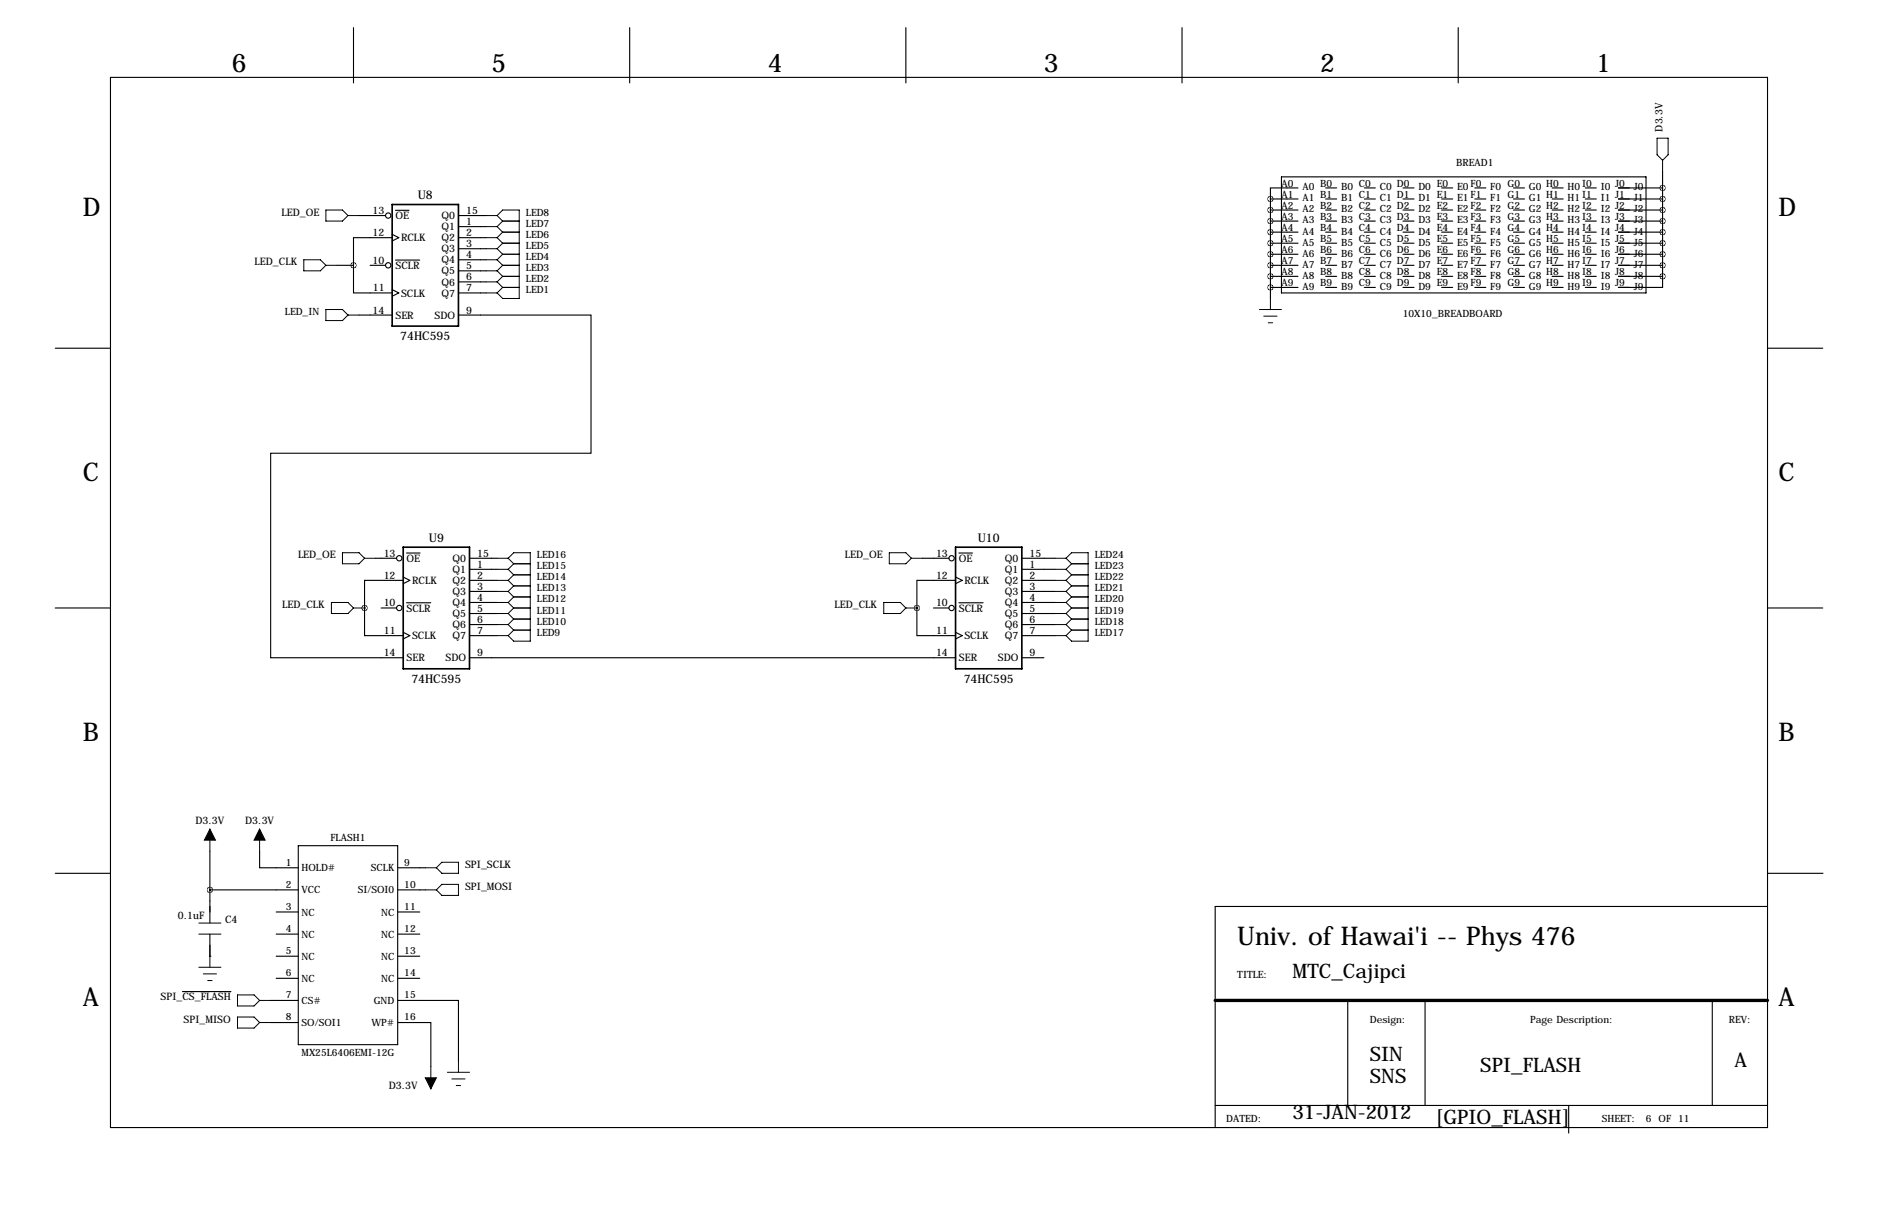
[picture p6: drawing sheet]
<svg xmlns="http://www.w3.org/2000/svg" width="432mm" height="279mm" viewBox="0 0 432 279" stroke-linecap="round" stroke-linejoin="round" font-family="sans-serif">
<g fill="none" stroke="#000" stroke-width=".25">
<path d="M25.4 17.8h381v241.3h-381zM81.3 6.4v12.7M144.8 6.4v12.7M208.3 6.4v12.7M271.8 6.4v12.7M335.3 6.4v12.7M382.3 39.4v24.1M82.5 49.5h6.1M90.2 54.6h-8.9v6.4M90.2 53.8l1.5 .8-1.5 .8M90.9 48.3h3.2M90.9 59.8h5.6"/>
<path d="M105.4 49.5h6.4M105.4 54.6h6.4M105.4 52.1h6.4M105.4 57.2h6.4M105.4 59.7h6.4M292.1 45.7h6.3M292.1 48.3h6.3M292.1 50.8h6.3M292.1 53.3h6.3M292.1 55.9h6.3M292.1 58.4h6.3M292.1 45.7v22.9"/>
<path d="M294.6 40.6h83.9v26.7h-83.9zM298.4 43.2h-6.3v2.5M304.8 43.2h2.5M304.8 45.7h2.5M304.8 48.3h2.5M304.8 50.8h2.5M304.8 53.3h2.5M304.8 55.9h2.5M304.8 58.4h2.5M313.7 43.2h2.5M313.7 45.7h2.5M313.7 48.3h2.5"/>
<path d="M313.7 50.8h2.5M313.7 53.3h2.5M313.7 55.9h2.5M313.7 58.4h2.5M322.6 43.2h2.5M322.6 45.7h2.5M322.6 48.3h2.5M322.6 50.8h2.5M322.6 53.3h2.5M322.6 55.9h2.5M322.6 58.4h2.5M331.5 43.2h2.5"/>
<path d="M331.5 45.7h2.5M331.5 48.3h2.5M331.5 50.8h2.5M331.5 53.3h2.5M331.5 55.9h2.5M331.5 58.4h2.5M339.1 43.2h2.5M339.1 45.7h2.5M339.1 48.3h2.5M339.1 50.8h2.5M339.1 53.3h2.5M339.1 55.9h2.5"/>
<path d="M339.1 58.4h2.5M348 43.2h2.5M348 45.7h2.5M348 48.3h2.5M348 50.8h2.5M348 53.3h2.5M348 55.9h2.5M348 58.4h2.5M356.9 43.2h2.5M356.9 45.7h2.5M356.9 48.3h2.5M356.9 50.8h2.5"/>
<path d="M356.9 53.3h2.5M356.9 55.9h2.5M356.9 58.4h2.5M364.5 43.2h2.5M364.5 45.7h2.5M364.5 48.3h2.5M364.5 50.8h2.5M364.5 53.3h2.5M364.5 55.9h2.5M364.5 58.4h2.5M372.1 43.2h10.2M372.1 45.7h10.2"/>
<path d="M372.1 48.3h10.2M372.1 50.8h10.2M372.1 53.3h10.2M372.1 55.9h10.2M372.1 58.4h10.2M77.5 61h3.8M81.3 61v6.3h8.9M82.5 72.4h7.7M85.1 61h3.5M90.2 66.5l1.5 .8-1.5 .8M105.4 72.4h30.5v31.7h-73.7v47h30.5M105.4 67.3h6.4"/>
<path d="M105.4 62.2h6.4M105.4 64.8h6.4M292.1 61h6.3M292.1 63.5h6.3M292.1 66h6.3M304.8 61h2.5M304.8 63.5h2.5M304.8 66h2.5M313.7 61h2.5M313.7 63.5h2.5M313.7 66h2.5M322.6 61h2.5"/>
<path d="M322.6 63.5h2.5M322.6 66h2.5M331.5 61h2.5M331.5 63.5h2.5M331.5 66h2.5M339.1 61h2.5M339.1 63.5h2.5M339.1 66h2.5M348 61h2.5M348 63.5h2.5M348 66h2.5M356.9 61h2.5"/>
<path d="M356.9 63.5h2.5M356.9 66h2.5M364.5 61h2.5M364.5 63.5h2.5M364.5 66h2.5M372.1 61h10.2M372.1 63.5h10.2M382.3 63.5v2.5h-10.2h2.5M12.7 80h12.7M406.4 80h12.7M12.7 139.7h12.7M83.8 139.7v6.3h8.9"/>
<path d="M83.8 139.7h.1M86.4 128.3h4.8M87.6 139.7h3.6M92.7 133.3h-8.9v6.4M92.7 132.6l1.5 .7-1.5 .8M93.5 127.1h3.1M93.5 138.5h5.5M107.9 128.3h6.4M107.9 133.3h6.4M107.9 130.8h6.4M107.9 135.9h6.4M107.9 138.4h6.4"/>
<path d="M210.8 139.7v6.3h8.9M210.8 139.7h.1M212.1 128.3h6.1M214.6 139.7h3.6M219.7 133.3h-8.9v6.4M219.7 132.6l1.5 .7-1.5 .8M220.5 127.1h3.1M220.5 138.5h5.5M234.9 128.3h7.7M234.9 133.3h7.7M234.9 130.8h7.7M234.9 135.9h7.7"/>
<path d="M234.9 138.4h7.7M406.4 139.7h12.7M92.7 145.3l1.5 .7-1.5 .8M107.9 146h6.4M107.9 151.1h111.8M107.9 141h6.4M107.9 143.5h6.4M219.7 145.3l1.5 .7-1.5 .8M234.9 146h7.7M234.9 151.1h5.1M234.9 141h7.7M234.9 143.5h7.7"/>
<path d="M48.3 195.6v16.5M59.7 195.6v3.8h8.9M68.6 194.3h22.8v45.7h-22.8zM91.4 199.4h6.4M12.7 200.7h12.7M48.3 219.7h.1M48.3 204.5h20.3M48.3 214.6v5.1M63.5 209.5h5.1M63.5 214.6h5.1M63.5 219.7h5.1M91.4 204.5h6.4"/>
<path d="M91.4 209.5h5.1M91.4 214.6h5.1M91.4 219.7h5.1M406.4 208.3h-127v50.8M406.5 200.7h12.7M41.9 227.8h11.2M62.2 229.9h6.4M62.2 234.9h6.4M63.5 224.8h5.1M91.4 229.9h14v13.9M91.4 234.9h7.7v10.2M91.4 224.8h5.1"/>
<path d="M309.9 229.9v24.1M327.7 229.9v24.1M393.7 229.9v24.1M279.4 254h127M360.7 254v6.3"/>
<circle cx="89.3" cy="49.5" r=".61"/>
<circle cx="89.3" cy="61" r=".61"/>
<circle cx="91.8" cy="139.7" r=".61"/>
<circle cx="91.8" cy="128.3" r=".61"/>
<circle cx="218.8" cy="139.7" r=".61"/>
<circle cx="218.8" cy="128.3" r=".61"/>
</g>
<path d="M279.4 229.9h127" fill="none" stroke="#000" stroke-width=".76"/>
<g fill="none" stroke="#000" stroke-width=".23">
<path d="M381 31.8h2.5v3.8l-1.2 1.2-1.3-1.2zM382.3 36.8v2.6M69.8 59.7h3.9l1.2 1.3-1.2 1.2h-3.9zM74.9 48.3h3.8l1.3 1.2-1.3 1.3h-3.8zM80 49.5h2.5M111.8 49.5h2.5M111.8 59.7h2.5M111.8 52.1h2.5M111.8 54.6h2.5M111.8 57.2h2.5M114.3 49.5l1.3-1.2h3.8v20.3h-3.8l-1.3-1.3M114.3 49.5l1.3 1.3"/>
<path d="M114.3 52.1l1.3 1.2M114.3 54.6l1.3 1.3M114.3 57.2l1.3 1.2M114.3 59.7l1.3 1.3M115.6 50.8h3.8M115.6 53.3h3.8M115.6 50.8l-1.3 1.3M115.6 55.9h3.8M115.6 53.3l-1.3 1.3M115.6 58.4h3.8M115.6 55.9l-1.3 1.3M115.6 58.4l-1.3 1.3"/>
<path d="M74.9 71.1h3.8l1.3 1.3-1.3 1.3h-3.8zM74.9 61h2.6M80 72.4h2.5M111.8 62.2h2.5M111.8 64.8h2.5M111.8 67.3h2.5M114.3 62.2l1.3 1.3M114.3 64.8l1.3 1.2M115.6 61h3.8M115.6 63.5h3.8M115.6 61l-1.3 1.2M115.6 66h3.8"/>
<path d="M115.6 63.5l-1.3 1.3M115.6 66l-1.3 1.3M289.6 71.1h5M290.6 72.6h3M291.6 74.2h1M292.1 68.6v2.5M76.2 138.4h3.8l1.3 1.3-1.3 1.3h-3.8zM78.7 127h3.8l1.3 1.3-1.3 1.2h-3.8zM81.3 139.7h2.5M83.8 128.3h2.6M114.3 128.3h2.5M114.3 138.4h2.5"/>
<path d="M114.3 130.8h2.5M114.3 133.3h2.5M114.3 135.9h2.5M116.8 128.3l1.3-1.3h3.8v20.3h-3.8l-1.3-1.3M116.8 128.3l1.3 1.2M116.8 130.8l1.3 1.3M116.8 133.3l1.3 1.3M116.8 135.9l1.3 1.3M116.8 138.4l1.3 1.3M118.1 129.5h3.8M118.1 139.7h3.8M118.1 132.1h3.8"/>
<path d="M118.1 129.5l-1.3 1.3M118.1 134.6h3.8M118.1 132.1l-1.3 1.2M118.1 137.2h3.8M118.1 134.6l-1.3 1.3M118.1 137.2l-1.3 1.2M118.1 139.7l-1.3 1.3M203.2 138.4h3.8l1.3 1.3-1.3 1.3h-3.8zM204.5 127h3.8l1.2 1.3-1.2 1.2h-3.8zM208.3 139.7h2.5M209.5 128.3h2.6M242.6 128.3h2.5"/>
<path d="M242.6 138.4h2.5M242.6 130.8h2.5M242.6 133.3h2.5M242.6 135.9h2.5M245.1 128.3l1.3-1.3h3.8v20.3h-3.8l-1.3-1.3M245.1 128.3l1.3 1.2M245.1 130.8l1.3 1.3M245.1 133.3l1.3 1.3M245.1 135.9l1.3 1.3M245.1 138.4l1.3 1.3M246.4 129.5h3.8M246.4 139.7h3.8"/>
<path d="M246.4 132.1h3.8M246.4 134.6h3.8M246.4 137.2h3.8M246.4 129.5l-1.3 1.3M246.4 132.1l-1.3 1.2M246.4 134.6l-1.3 1.3M246.4 137.2l-1.3 1.2M246.4 139.7l-1.3 1.3M114.3 141h2.5M114.3 143.5h2.5M114.3 146h2.5M116.8 141l1.3 1.2"/>
<path d="M116.8 143.5l1.3 1.3M118.1 142.2h3.8M118.1 144.8h3.8M118.1 142.2l-1.3 1.3M118.1 144.8l-1.3 1.2M242.6 141h2.5M242.6 143.5h2.5M242.6 146h2.5M245.1 141l1.3 1.2M245.1 143.5l1.3 1.3M246.4 142.2h3.8M246.4 144.8h3.8"/>
<path d="M246.4 142.2l-1.3 1.3M246.4 144.8l-1.3 1.2M48.3 190.5v5.1M59.7 190.5v5.1M97.8 199.4h2.5M100.3 199.4l1.3-1.3h3.8v2.6h-3.8zM45.7 212.1h5.1M45.7 214.6h5.1M48.3 219.7v2.5M97.8 204.5h2.5M101.6 203.2h3.8v2.5h-3.8l-1.3-1.2zM45.7 222.2h5.1"/>
<path d="M46.7 223.8h3.1M47.8 225.3h1M54.6 228.6h3.8l1.3 1.3-1.3 1.2h-3.8zM54.6 233.7h3.8l1.3 1.2-1.3 1.3h-3.8zM59.7 229.9h2.5M59.7 234.9h2.5M99.1 245.1v5.1M102.9 246.4h5M103.9 247.9h3M104.9 249.4h1M105.4 243.8v2.6"/>
</g>
<path d="M90.2 47h15.2v27.9h-15.2zM92.7 125.7h15.2v28h-15.2zM219.7 125.7h15.2v28h-15.2z" fill="none" stroke="#000" stroke-width=".38"/>
<path d="M48.3 190.5l1.2 2.5h-2.5zM59.7 190.5l1.3 2.5h-2.6zM97.8 247.6h2.5l-1.2 2.6z" fill="#000" stroke="#000" stroke-width=".23"/>
<path d="M48.2 204.5a.05 .05 0 0 0 .1 0 .05 .05 0 0 0-.1 0zM382.2 43.2a.05 .05 0 0 0 .1 0 .05 .05 0 0 0-.1 0zM382.2 45.7a.05 .05 0 0 0 .1 0 .05 .05 0 0 0-.1 0zM382.2 48.3a.05 .05 0 0 0 .1 0 .05 .05 0 0 0-.1 0zM382.2 50.8a.05 .05 0 0 0 .1 0 .05 .05 0 0 0-.1 0zM382.2 53.3a.05 .05 0 0 0 .1 0 .05 .05 0 0 0-.1 0zM382.2 55.9a.05 .05 0 0 0 .1 0 .05 .05 0 0 0-.1 0zM382.2 58.4a.05 .05 0 0 0 .1 0 .05 .05 0 0 0-.1 0zM382.2 61a.05 .05 0 0 0 .1 0 .05 .05 0 0 0-.1 0zM382.2 63.5a.05 .05 0 0 0 .1 0 .05 .05 0 0 0-.1 0zM81.2 61a.05 .05 0 0 0 .1 0 .05 .05 0 0 0-.1 0zM83.8 139.7a.05 .05 0 0 0 .1 0 .05 .05 0 0 0-.1 0zM210.8 139.7a.05 .05 0 0 0 .1 0 .05 .05 0 0 0-.1 0z" fill="#000" stroke="#000" stroke-width="1.3"/>
<g font-size="5.9">
<text x="53.3" y="16.5">6</text>
<text x="113" y="16.5">5</text>
<text x="176.5" y="16.5">4</text>
<text x="240" y="16.5">3</text>
<text x="303.5" y="16.5">2</text>
<text x="367" y="16.5">1</text>
<text x="19" y="49.5">D</text>
<text x="408.9" y="49.5">D</text>
<text x="19" y="110.5">C</text>
<text x="408.9" y="110.5">C</text>
<text x="19" y="170.2">B</text>
<text x="408.9" y="170.2">B</text>
<text x="284.5" y="217.2">Univ. of Hawai'i -- Phys 476</text>
<text x="19" y="231.1">A</text>
<text x="408.9" y="231.1">A</text>
</g>
<g font-size="4.6">
<text x="297.2" y="224.8">MTC_Cajipci</text>
<text x="315" y="243.8">SIN</text>
<text x="398.8" y="245.1">A</text>
<text x="315" y="248.9">SNS</text>
<text x="340.4" y="246.4">SPI_FLASH</text>
<text x="297.2" y="257.2">31-JAN-2012</text>
<text x="330" y="258.2">[GPIO_FLASH]</text>
</g>
<g font-size="2.7">
<text x="96.1" y="45.7">U8</text>
<text x="92" y="78.1">74HC595</text>
<text x="98.6" y="124.5">U9</text>
<text x="224.8" y="124.5">U10</text>
<text x="94.6" y="156.9">74HC595</text>
<text x="221.6" y="156.9">74HC595</text>
</g>
<g font-size="2.4">
<text x="382.3" y="30.2" transform="rotate(-90 382.3 30.2)">D3.3V</text>
<text x="64.7" y="49.5">LED_OE</text>
<text x="85.7" y="49.2">13</text>
<text x="90.9" y="50.4">OE</text>
<text x="101.5" y="50.4">Q0</text>
<text x="101.5" y="52.9">Q1</text>
<text x="107.2" y="49.2">15</text>
<text x="107.2" y="51.7">1</text>
<text x="85.7" y="54.3">12</text>
<text x="92.2" y="55.4">RCLK</text>
<text x="101.5" y="55.4">Q2</text>
<text x="101.5" y="58">Q3</text>
<text x="107.2" y="54.3">2</text>
<text x="107.2" y="56.8">3</text>
<text x="107.2" y="59.3">4</text>
<text x="58.5" y="61">LED_CLK</text>
<text x="85.7" y="60.6">10</text>
<text x="90.9" y="61.8">SCLR</text>
<text x="101.5" y="60.5">Q4</text>
<text x="101.5" y="63.1">Q5</text>
<text x="101.5" y="65.6">Q6</text>
<text x="107.2" y="61.9">5</text>
<text x="107.2" y="64.4">6</text>
<text x="85.7" y="66.9">11</text>
<text x="92.2" y="68.1">SCLK</text>
<text x="101.5" y="68.1">Q7</text>
<text x="107.2" y="67">7</text>
<text x="85.7" y="72">14</text>
<text x="90.9" y="73.2">SER</text>
<text x="99.9" y="73.2">SDO</text>
<text x="107.2" y="72">9</text>
<text x="68.5" y="128.3">LED_OE</text>
<text x="88.2" y="127.9">13</text>
<text x="93.5" y="129.1">OE</text>
<text x="104.1" y="129.1">Q0</text>
<text x="104.1" y="131.6">Q1</text>
<text x="109.7" y="127.9">15</text>
<text x="109.7" y="130.5">1</text>
<text x="194.3" y="128.3">LED_OE</text>
<text x="215.2" y="127.9">13</text>
<text x="220.5" y="129.1">OE</text>
<text x="231.1" y="129.1">Q0</text>
<text x="231.1" y="131.6">Q1</text>
<text x="236.7" y="127.9">15</text>
<text x="236.7" y="130.5">1</text>
<text x="88.2" y="133">12</text>
<text x="94.7" y="134.2">RCLK</text>
<text x="104.1" y="134.2">Q2</text>
<text x="104.1" y="136.7">Q3</text>
<text x="109.7" y="133">2</text>
<text x="109.7" y="135.5">3</text>
<text x="215.2" y="133">12</text>
<text x="221.7" y="134.2">RCLK</text>
<text x="231.1" y="134.2">Q2</text>
<text x="231.1" y="136.7">Q3</text>
<text x="236.7" y="133">2</text>
<text x="236.7" y="135.5">3</text>
<text x="64.9" y="139.7">LED_CLK</text>
<text x="88.2" y="139.3">10</text>
<text x="93.5" y="140.5">SCLR</text>
<text x="104.1" y="139.3">Q4</text>
<text x="104.1" y="141.8">Q5</text>
<text x="109.7" y="138.1">4</text>
<text x="109.7" y="140.6">5</text>
<text x="109.7" y="143.2">6</text>
<text x="191.9" y="139.7">LED_CLK</text>
<text x="215.2" y="139.3">10</text>
<text x="220.5" y="140.5">SCLR</text>
<text x="231.1" y="139.3">Q4</text>
<text x="231.1" y="141.8">Q5</text>
<text x="236.7" y="138.1">4</text>
<text x="236.7" y="140.6">5</text>
<text x="236.7" y="143.2">6</text>
<text x="88.3" y="145.6">11</text>
<text x="94.7" y="146.9">SCLK</text>
<text x="104.1" y="144.3">Q6</text>
<text x="104.1" y="146.9">Q7</text>
<text x="109.7" y="145.7">7</text>
<text x="215.3" y="145.6">11</text>
<text x="221.7" y="146.9">SCLK</text>
<text x="231.1" y="144.3">Q6</text>
<text x="231.1" y="146.9">Q7</text>
<text x="236.7" y="145.7">7</text>
<text x="88.2" y="150.8">14</text>
<text x="93.5" y="152">SER</text>
<text x="102.4" y="152">SDO</text>
<text x="109.7" y="150.8">9</text>
<text x="215.2" y="150.8">14</text>
<text x="220.5" y="152">SER</text>
<text x="229.4" y="152">SDO</text>
<text x="236.7" y="150.8">9</text>
<text x="44.9" y="189.2">D3.3V</text>
<text x="56.4" y="189.2">D3.3V</text>
<text x="106.9" y="199.4">SPI_SCLK</text>
<text x="106.9" y="204.5">SPI_MOSI</text>
<text x="40.9" y="211.2">0.1uF</text>
<text x="51.8" y="212.1">C4</text>
<text x="36.9" y="229.9">SPI_CS_FLASH</text>
<text x="42.2" y="234.9">SPI_MISO</text>
<text x="89.4" y="250.2">D3.3V</text>
</g>
<g font-size="2.3">
<text x="334.8" y="38.1">BREAD1</text>
<text x="294.7" y="42.9">A0</text>
<text x="294.7" y="45.5">A1</text>
<text x="299.5" y="43.7">A0</text>
<text x="299.5" y="46.3">A1</text>
<text x="303.6" y="42.9">B0</text>
<text x="303.6" y="45.5">B1</text>
<text x="308.4" y="43.7">B0</text>
<text x="308.4" y="46.3">B1</text>
<text x="312.4" y="42.9">C0</text>
<text x="312.4" y="45.5">C1</text>
<text x="317.2" y="43.7">C0</text>
<text x="317.2" y="46.3">C1</text>
<text x="321.2" y="42.9">D0</text>
<text x="321.2" y="45.5">D1</text>
<text x="326.1" y="43.7">D0</text>
<text x="326.1" y="46.3">D1</text>
<text x="330.4" y="42.9">E0</text>
<text x="330.4" y="45.5">E1</text>
<text x="335" y="43.7">E0</text>
<text x="335" y="46.3">E1</text>
<text x="338.1" y="42.9">F0</text>
<text x="338.1" y="45.5">F1</text>
<text x="342.6" y="43.7">F0</text>
<text x="342.6" y="46.3">F1</text>
<text x="346.6" y="42.9">G0</text>
<text x="346.6" y="45.5">G1</text>
<text x="351.5" y="43.7">G0</text>
<text x="351.5" y="46.3">G1</text>
<text x="355.5" y="42.9">H0</text>
<text x="355.5" y="45.5">H1</text>
<text x="360.4" y="43.7">H0</text>
<text x="360.4" y="46.3">H1</text>
<text x="363.8" y="42.9">I0</text>
<text x="363.8" y="45.5">I1</text>
<text x="368" y="43.7">I0</text>
<text x="368" y="46.3">I1</text>
<text x="371.4" y="42.9">J0</text>
<text x="371.4" y="45.5">J1</text>
<text x="375.7" y="43.7">J0</text>
<text x="375.7" y="46.3">J1</text>
<text x="120.9" y="49.5">LED8</text>
<text x="120.9" y="52.1">LED7</text>
<text x="294.7" y="48">A2</text>
<text x="294.7" y="50.5">A3</text>
<text x="294.7" y="53.1">A4</text>
<text x="299.5" y="48.8">A2</text>
<text x="299.5" y="51.4">A3</text>
<text x="299.5" y="53.9">A4</text>
<text x="303.6" y="48">B2</text>
<text x="303.6" y="50.5">B3</text>
<text x="303.6" y="53.1">B4</text>
<text x="308.4" y="48.8">B2</text>
<text x="308.4" y="51.4">B3</text>
<text x="308.4" y="53.9">B4</text>
<text x="312.4" y="48">C2</text>
<text x="312.4" y="50.5">C3</text>
<text x="312.4" y="53.1">C4</text>
<text x="317.2" y="48.8">C2</text>
<text x="317.2" y="51.4">C3</text>
<text x="317.2" y="53.9">C4</text>
<text x="321.2" y="48">D2</text>
<text x="321.2" y="50.5">D3</text>
<text x="321.2" y="53.1">D4</text>
<text x="326.1" y="48.8">D2</text>
<text x="326.1" y="51.4">D3</text>
<text x="326.1" y="53.9">D4</text>
<text x="330.4" y="48">E2</text>
<text x="330.4" y="50.5">E3</text>
<text x="330.4" y="53.1">E4</text>
<text x="335" y="48.8">E2</text>
<text x="335" y="51.4">E3</text>
<text x="335" y="53.9">E4</text>
<text x="338.1" y="48">F2</text>
<text x="338.1" y="50.5">F3</text>
<text x="338.1" y="53.1">F4</text>
<text x="342.6" y="48.8">F2</text>
<text x="342.6" y="51.4">F3</text>
<text x="342.6" y="53.9">F4</text>
<text x="346.6" y="48">G2</text>
<text x="346.6" y="50.5">G3</text>
<text x="346.6" y="53.1">G4</text>
<text x="351.5" y="48.8">G2</text>
<text x="351.5" y="51.4">G3</text>
<text x="351.5" y="53.9">G4</text>
<text x="355.5" y="48">H2</text>
<text x="355.5" y="50.5">H3</text>
<text x="355.5" y="53.1">H4</text>
<text x="360.4" y="48.8">H2</text>
<text x="360.4" y="51.4">H3</text>
<text x="360.4" y="53.9">H4</text>
<text x="363.8" y="48">I2</text>
<text x="363.8" y="50.5">I3</text>
<text x="363.8" y="53.1">I4</text>
<text x="368" y="48.8">I2</text>
<text x="368" y="51.4">I3</text>
<text x="368" y="53.9">I4</text>
<text x="371.4" y="48">J2</text>
<text x="371.4" y="50.5">J3</text>
<text x="371.4" y="53.1">J4</text>
<text x="375.7" y="48.8">J2</text>
<text x="375.7" y="51.4">J3</text>
<text x="375.7" y="53.9">J4</text>
<text x="120.9" y="54.6">LED6</text>
<text x="120.9" y="57.2">LED5</text>
<text x="120.9" y="59.7">LED4</text>
<text x="294.7" y="55.6">A5</text>
<text x="294.7" y="58.2">A6</text>
<text x="299.5" y="56.4">A5</text>
<text x="299.5" y="59">A6</text>
<text x="303.6" y="55.6">B5</text>
<text x="303.6" y="58.2">B6</text>
<text x="308.4" y="56.4">B5</text>
<text x="308.4" y="59">B6</text>
<text x="312.4" y="55.6">C5</text>
<text x="312.4" y="58.2">C6</text>
<text x="317.2" y="56.4">C5</text>
<text x="317.2" y="59">C6</text>
<text x="321.2" y="55.6">D5</text>
<text x="321.2" y="58.2">D6</text>
<text x="326.1" y="56.4">D5</text>
<text x="326.1" y="59">D6</text>
<text x="330.4" y="55.6">E5</text>
<text x="330.4" y="58.2">E6</text>
<text x="335" y="56.4">E5</text>
<text x="335" y="59">E6</text>
<text x="338.1" y="55.6">F5</text>
<text x="338.1" y="58.2">F6</text>
<text x="342.6" y="56.4">F5</text>
<text x="342.6" y="59">F6</text>
<text x="346.6" y="55.6">G5</text>
<text x="346.6" y="58.2">G6</text>
<text x="351.5" y="56.4">G5</text>
<text x="351.5" y="59">G6</text>
<text x="355.5" y="55.6">H5</text>
<text x="355.5" y="58.2">H6</text>
<text x="360.4" y="56.4">H5</text>
<text x="360.4" y="59">H6</text>
<text x="363.8" y="55.6">I5</text>
<text x="363.8" y="58.2">I6</text>
<text x="368" y="56.4">I5</text>
<text x="368" y="59">I6</text>
<text x="371.4" y="55.6">J5</text>
<text x="371.4" y="58.2">J6</text>
<text x="375.7" y="56.4">J5</text>
<text x="375.7" y="59">J6</text>
<text x="120.9" y="62.2">LED3</text>
<text x="120.9" y="64.8">LED2</text>
<text x="294.7" y="60.7">A7</text>
<text x="294.7" y="63.2">A8</text>
<text x="294.7" y="65.8">A9</text>
<text x="299.5" y="61.5">A7</text>
<text x="299.5" y="64.1">A8</text>
<text x="303.6" y="60.7">B7</text>
<text x="303.6" y="63.2">B8</text>
<text x="303.6" y="65.8">B9</text>
<text x="308.4" y="61.5">B7</text>
<text x="308.4" y="64.1">B8</text>
<text x="312.4" y="60.7">C7</text>
<text x="312.4" y="63.2">C8</text>
<text x="312.4" y="65.8">C9</text>
<text x="317.2" y="61.5">C7</text>
<text x="317.2" y="64.1">C8</text>
<text x="321.2" y="60.7">D7</text>
<text x="321.2" y="63.2">D8</text>
<text x="321.2" y="65.8">D9</text>
<text x="326.1" y="61.5">D7</text>
<text x="326.1" y="64.1">D8</text>
<text x="330.4" y="60.7">E7</text>
<text x="330.4" y="63.2">E8</text>
<text x="330.4" y="65.8">E9</text>
<text x="335" y="61.5">E7</text>
<text x="335" y="64.1">E8</text>
<text x="338.1" y="60.7">F7</text>
<text x="338.1" y="63.2">F8</text>
<text x="338.1" y="65.8">F9</text>
<text x="342.6" y="61.5">F7</text>
<text x="342.6" y="64.1">F8</text>
<text x="346.6" y="60.7">G7</text>
<text x="346.6" y="63.2">G8</text>
<text x="346.6" y="65.8">G9</text>
<text x="351.5" y="61.5">G7</text>
<text x="351.5" y="64.1">G8</text>
<text x="355.5" y="60.7">H7</text>
<text x="355.5" y="63.2">H8</text>
<text x="355.5" y="65.8">H9</text>
<text x="360.4" y="61.5">H7</text>
<text x="360.4" y="64.1">H8</text>
<text x="363.8" y="60.7">I7</text>
<text x="363.8" y="63.2">I8</text>
<text x="363.8" y="65.8">I9</text>
<text x="368" y="61.5">I7</text>
<text x="368" y="64.1">I8</text>
<text x="371.4" y="60.7">J7</text>
<text x="371.4" y="63.2">J8</text>
<text x="371.4" y="65.8">J9</text>
<text x="375.7" y="61.5">J7</text>
<text x="375.7" y="64.1">J8</text>
<text x="120.9" y="67.3">LED1</text>
<text x="299.5" y="66.6">A9</text>
<text x="308.4" y="66.6">B9</text>
<text x="317.2" y="66.6">C9</text>
<text x="326.1" y="66.6">D9</text>
<text x="335" y="66.6">E9</text>
<text x="342.6" y="66.6">F9</text>
<text x="351.5" y="66.6">G9</text>
<text x="360.4" y="66.6">H9</text>
<text x="368" y="66.6">I9</text>
<text x="375.7" y="66.6">J9</text>
<text x="65.5" y="72.4">LED_IN</text>
<text x="322.5" y="72.7">10X10_BREADBOARD</text>
<text x="123.4" y="128.3">LED16</text>
<text x="123.4" y="130.8">LED15</text>
<text x="251.7" y="128.3">LED24</text>
<text x="251.7" y="130.8">LED23</text>
<text x="123.4" y="133.3">LED14</text>
<text x="123.4" y="135.9">LED13</text>
<text x="251.7" y="133.3">LED22</text>
<text x="251.7" y="135.9">LED21</text>
<text x="123.4" y="138.4">LED12</text>
<text x="123.4" y="141">LED11</text>
<text x="123.4" y="143.5">LED10</text>
<text x="251.7" y="138.4">LED20</text>
<text x="251.7" y="141">LED19</text>
<text x="251.7" y="143.5">LED18</text>
<text x="123.4" y="146">LED9</text>
<text x="251.7" y="146">LED17</text>
<text x="76" y="193.3">FLASH1</text>
<text x="65.7" y="198.9">1</text>
<text x="65.7" y="204">2</text>
<text x="69.3" y="200.2">HOLD#</text>
<text x="85.3" y="200.2">SCLK</text>
<text x="93" y="198.9">9</text>
<text x="93" y="204">10</text>
<text x="65.7" y="209">3</text>
<text x="69.3" y="205.3">VCC</text>
<text x="82.2" y="205.3">SI/SOI0</text>
<text x="93" y="209">11</text>
<text x="65.7" y="214.1">4</text>
<text x="69.3" y="210.4">NC</text>
<text x="69.3" y="215.4">NC</text>
<text x="87.6" y="210.4">NC</text>
<text x="87.6" y="215.4">NC</text>
<text x="93" y="214.1">12</text>
<text x="65.7" y="219.2">5</text>
<text x="69.3" y="220.5">NC</text>
<text x="87.6" y="220.5">NC</text>
<text x="93" y="219.2">13</text>
<text x="65.7" y="224.3">6</text>
<text x="69.3" y="225.6">NC</text>
<text x="87.6" y="225.6">NC</text>
<text x="93" y="224.3">14</text>
<text x="284.5" y="224.8">TITLE:</text>
<text x="65.7" y="229.4">7</text>
<text x="69.3" y="230.7">CS#</text>
<text x="85.9" y="230.7">GND</text>
<text x="93" y="229.4">15</text>
<text x="65.7" y="234.4">8</text>
<text x="69.3" y="235.8">SO/SOI1</text>
<text x="85.4" y="235.8">WP#</text>
<text x="93" y="234.4">16</text>
<text x="315" y="234.9">Design:</text>
<text x="351.8" y="234.9">Page Description:</text>
<text x="397.5" y="234.9">REV:</text>
<text x="69.3" y="242.7">MX25L6406EMI-12G</text>
<text x="281.9" y="257.8">DATED:</text>
<text x="368.3" y="257.8">SHEET:</text>
<text x="378.4" y="257.8">6 OF 11</text>
</g>
</svg>
